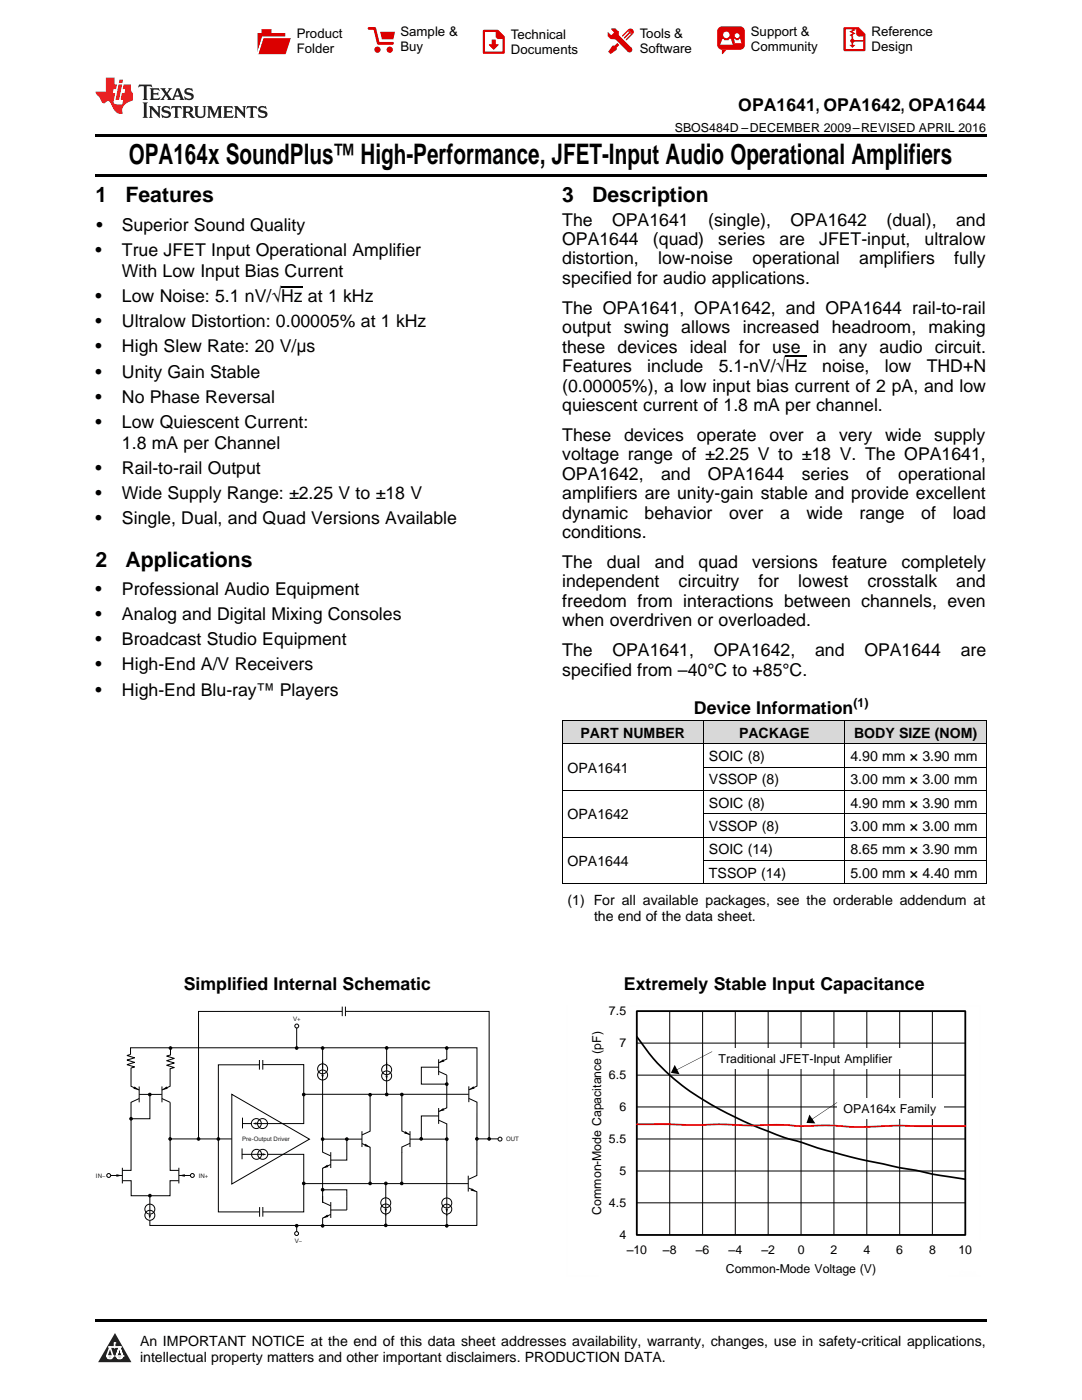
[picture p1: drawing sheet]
<svg xmlns="http://www.w3.org/2000/svg" width="216mm" height="279mm" viewBox="0 0 216 279" stroke-linecap="round" stroke-linejoin="round" font-family="sans-serif">
<g fill="#d8d8d8">
<path d="M112.2 143.8h28.2v4.7h-28.2z"/>
<path d="M140.4 143.8h28.2v4.7h-28.2z"/>
<path d="M168.6 143.8h28.2v4.7h-28.2z"/>
</g>
<path d="M22.9 266l3.3 5.9h-6.6z" fill="#231f20"/>
<path d="M21.3 270.6h1.2l-.3 .5h-.3a.53 .53 0 0 1-.6-.5z" fill-rule="evenodd" fill="#fff"/>
<path d="M21.3 270.6h1.2l-.3 .5h-.3a.53 .53 0 0 1-.6-.5z" fill="none" stroke="#231f20" stroke-width=".33"/>
<path d="M21.3 270.6l1.2 .1-.3 .4h-.5z" fill="none" stroke="#fff" stroke-width=".33"/>
<path d="M22.9 268.9h.1" fill="none" stroke="#fff" stroke-width=".33"/>
<path d="M22.9 268v.9z" fill="#fff"/>
<path d="M22.9 268v.9z" fill="none" stroke="#fff" stroke-width=".33"/>
<circle cx="22.9" cy="268" r=".16" fill="#fff"/>
<path d="M21.8 268.8h.1" fill="none" stroke="#fff" stroke-width=".33"/>
<path d="M21.8 268.8h2.2z" fill="#fff"/>
<path d="M21.8 268.8h2.2z" fill="none" stroke="#fff" stroke-width=".33"/>
<circle cx="24" cy="268.8" r=".16" fill="#fff"/>
<path d="M23.2 270.6h.1" fill="none" stroke="#fff" stroke-width=".33"/>
<path d="M23.8 268.8l-.6 1.8z" fill="#fff"/>
<path d="M23.8 268.8l-.6 1.8z" fill="none" stroke="#fff" stroke-width=".33"/>
<path d="M23.8 268.8l.7 1.8z" fill="#fff"/>
<path d="M23.8 268.8l.7 1.8z" fill="none" stroke="#fff" stroke-width=".33"/>
<path d="M24.4 270.6h.1" fill="none" stroke="#fff" stroke-width=".33"/>
<circle cx="21.3" cy="270.6" r=".16" fill="#fff"/>
<path d="M22 268.8l-.7 1.8z" fill="#fff"/>
<path d="M22 268.8l-.7 1.8z" fill="none" stroke="#fff" stroke-width=".33"/>
<path d="M22 268.8l.5 1.8z" fill="#fff"/>
<path d="M22 268.8l.5 1.8z" fill="none" stroke="#fff" stroke-width=".33"/>
<circle cx="22.5" cy="270.6" r=".16" fill="#fff"/>
<path d="M23.3 270.6h1.2a.63 .63 0 0 1-.6 .5 .63 .63 0 0 1-.6-.5z" fill-rule="evenodd" fill="#fff"/>
<path d="M23.3 270.6h1.2a.63 .63 0 0 1-.6 .5 .63 .63 0 0 1-.6-.5z" fill="none" stroke="#231f20" stroke-width=".33"/>
<path d="M23.3 270.6h1.2l-.4 .5h-.5z" fill="none" stroke="#fff" stroke-width=".33"/>
<path d="M23.2 270.6h.1" fill="none" stroke="#fff" stroke-width=".33"/>
<circle cx="24.5" cy="270.6" r=".16" fill="#fff"/>
<path d="M19 263.2h177.8v.5h-177.8z" fill="#000"/>
<g fill="none" stroke="#000" stroke-width=".2">
<path d="M127.1 201.8h65.5v44.6h-65.5zM127.1 214.6h65.5M127.1 208.2h65.5M133.6 201.8v44.6M140.2 201.8v44.6M146.7 201.8v44.6M153.3 201.8v44.6M159.8 201.8v44.6M166.4 201.8v44.6M173 201.8v44.6M179.5 201.8v44.6M186 201.8v44.6"/>
<path d="M127.1 233.7h65.5M127.1 227.3h65.5M127.1 220.9h65.5M127.1 240.1h65.5"/>
</g>
<path d="M127.1 201.8h65.5v44.7h-65.5zM127.1 206.9a43.4 43.4 0 0 0 17.4 15 79.8 79.8 0 0 0 14.8 5.9l4.4 1.5 8.2 2.1 14.2 2.9 6.5 1" fill="none" stroke="#000" stroke-width=".34"/>
<path d="M127.1 224.4l12 .1a98 98 0 0 1 11.5 .1 57.7 57.7 0 0 1 9.8 .2 60.3 60.3 0 0 1 10.4 .1h3.2a84.1 84.1 0 0 1 11-.1h7.6" fill="none" stroke="#f00" stroke-width=".34"/>
<path d="M113.1 200.7v54.1M125.8 200.7h69.8M195.6 200.7v46.9M113.1 254.7h6.4M189.2 254.7h6.4" fill="none" stroke="#fefefe" stroke-width=".2" stroke-dasharray=".4 .1" stroke-linecap="butt"/>
<path d="M167 219.2h21.3v4.2h-21.3z" fill-rule="evenodd" fill="#fff"/>
<path d="M161.8 223.5l5.3-3.4zM161.5 222.4l1.2 1.8-1.8-.1z" fill="#000"/>
<path d="M142.1 209.1h37.6v4.1h-37.6z" fill-rule="evenodd" fill="#fff"/>
<path d="M134.8 213.6l7.3-3.8zM134.6 212.5l1 1.9-1.7-.3z" fill="#000"/>
<path d="M26.1 210.4l-.8 .3 1.6 .4-1.6 .5 1.6 .4-1.6 .5 1.6 .4-.8 .3" fill="none" stroke="#010202" stroke-width=".2"/>
<circle cx="34" cy="227.3" r=".26" fill="#010202"/>
<g fill="none" stroke="#010202" stroke-width=".2">
<path d="M27.8 218.4h4.5M27.8 216.8v3.2M29.9 218.3v5h-3.8v-3.3l1.7-.8M26.1 223.3l.1 10.3h-1.8"/>
<circle cx="34" cy="227.3" r=".26"/>
</g>
<path d="M26.8 216.8l1 .7-1.2-.2z" fill="#010202"/>
<g fill="none" stroke="#010202" stroke-width=".2">
<path d="M26.1 213.2v3.6l1.7 .7M29.9 238.6v4M93.5 237.1l1.7 .7v6.8h-65.3v-1.1"/>
<circle cx="29.9" cy="242.5" r=".99"/>
<circle cx="29.9" cy="241.3" r="1"/>
</g>
<path d="M29.7 242.5h.4l-.2 .8z" fill="#010202"/>
<g fill="none" stroke="#010202" stroke-width=".2">
<path d="M46.3 218.4l15.4 8.9-15.4 9zM34 227.3h12.3M48.3 230.4h4.2M48.3 229.2v2.1M48.4 223.1v2.1M53.4 230.4h7.2v11.5h-8.2"/>
<circle cx="21.7" cy="234.6" r=".39"/>
<circle cx="51.2" cy="230.4" r=".99"/>
<circle cx="52.4" cy="230.4" r=".99"/>
</g>
<path d="M52.4 230.2l.8 .2-.8 .2z" fill="#010202"/>
<g fill="none" stroke="#010202" stroke-width=".2">
<path d="M52.4 212.5h8.2v11.7h-9.5M48.4 224.2h1.8"/>
<circle cx="51.1" cy="224.2" r=".99"/>
<circle cx="52.4" cy="224.2" r="1"/>
</g>
<path d="M50.4 224.2l.8-.2v.5z" fill="#010202"/>
<path d="M51.8 212.5h-8.2v29.4h8.1M51.8 211.5v2M51.8 240.9v1.9" fill="none" stroke="#010202" stroke-width=".2"/>
<circle cx="43.6" cy="227.3" r=".26" fill="#010202"/>
<circle cx="43.6" cy="227.3" r=".26" fill="none" stroke="#010202" stroke-width=".2"/>
<circle cx="39.6" cy="227.3" r=".26" fill="#010202"/>
<g fill="none" stroke="#010202" stroke-width=".2">
<path d="M64.4 211.9v18l1.6 .8M64.4 227.3h4.8v4.2h-3.2M66 229.9v3.2"/>
<circle cx="39.6" cy="227.3" r=".26"/>
</g>
<path d="M64.4 233.2l.9-.8 .2 .5z" fill="#010202"/>
<g fill="none" stroke="#010202" stroke-width=".2">
<path d="M64.4 208.9v4.3M66 232.4l-1.6 .7v6.9"/>
<circle cx="64.4" cy="214.5" r="1"/>
<circle cx="64.4" cy="213.3" r="1"/>
</g>
<path d="M64.1 214.5h.5l-.2 .8z" fill="#010202"/>
<path d="M64.4 237.5h4.8v4h-3.2M64.4 238.7v1.2l1.6 .7M66 239.9v3.2" fill="none" stroke="#010202" stroke-width=".2"/>
<path d="M64.4 243.1l.9-.7 .2 .5z" fill="#010202"/>
<path d="M66 242.4l-1.6 .7v1.8" fill="none" stroke="#010202" stroke-width=".2"/>
<circle cx="64.4" cy="237.4" r=".26" fill="#010202"/>
<circle cx="64.4" cy="237.4" r=".26" fill="none" stroke="#010202" stroke-width=".2"/>
<circle cx="64.4" cy="227.3" r=".26" fill="#010202"/>
<g fill="none" stroke="#010202" stroke-width=".2">
<path d="M73.8 218.5v7.3l-1.6 .7M60.6 236.2h32.8M69.2 227.3h3M72.2 225.8v3.1"/>
<circle cx="64.4" cy="227.3" r=".26"/>
</g>
<path d="M72.9 228.3l1 .7-1.2-.3z" fill="#010202"/>
<path d="M72.2 228.2l1.6 .8v7.2" fill="none" stroke="#010202" stroke-width=".2"/>
<circle cx="69.2" cy="227.3" r=".26" fill="#010202"/>
<circle cx="69.2" cy="227.3" r=".26" fill="none" stroke="#010202" stroke-width=".2"/>
<circle cx="73.8" cy="236.2" r=".26" fill="#010202"/>
<circle cx="73.8" cy="236.2" r=".26" fill="none" stroke="#010202" stroke-width=".2"/>
<circle cx="80.2" cy="236.2" r=".26" fill="#010202"/>
<circle cx="80.2" cy="236.2" r=".26" fill="none" stroke="#010202" stroke-width=".2"/>
<circle cx="77" cy="236.2" r=".26" fill="#010202"/>
<g fill="none" stroke="#010202" stroke-width=".2">
<path d="M81.8 228.2l-1.6 .7v1.2M81.8 227.3h7.3M81.8 225.8v3.1"/>
<circle cx="77" cy="236.2" r=".26"/>
</g>
<path d="M80.9 225.8l.9 .7-1.1-.3z" fill="#010202"/>
<path d="M80.2 218.4v7.3l1.6 .8M80.2 230v6.2" fill="none" stroke="#010202" stroke-width=".2"/>
<circle cx="73.8" cy="218.5" r=".26" fill="#010202"/>
<circle cx="73.8" cy="218.5" r=".26" fill="none" stroke="#010202" stroke-width=".2"/>
<circle cx="80.2" cy="218.4" r=".26" fill="#010202"/>
<g fill="none" stroke="#010202" stroke-width=".2">
<path d="M77 236.2v8.6"/>
<circle cx="80.2" cy="218.4" r=".26"/>
<circle cx="77" cy="241.3" r="1"/>
<circle cx="77" cy="240" r="1"/>
</g>
<g fill="#010202">
<path d="M76.7 241.3h.5l-.2 .7z"/>
<circle cx="64.4" cy="244.6" r=".26"/>
</g>
<circle cx="64.4" cy="244.6" r=".26" fill="none" stroke="#010202" stroke-width=".2"/>
<circle cx="77" cy="244.5" r=".26" fill="#010202"/>
<g fill="none" stroke="#010202" stroke-width=".2">
<path d="M87.5 222.7h-3.4v4.6M87.5 223.5l1.7 .8v18.3M87.5 221.1v3.2"/>
<circle cx="77" cy="244.5" r=".26"/>
</g>
<path d="M87.5 221.8l.9-.7 .3 .5z" fill="#010202"/>
<g fill="none" stroke="#010202" stroke-width=".2">
<path d="M89.2 214.6v6.5l-1.7 .7M89.2 242.3v2.6"/>
<circle cx="89.2" cy="240.1" r="1"/>
<circle cx="89.2" cy="241.3" r=".99"/>
</g>
<g fill="#010202">
<path d="M88.9 241.3h.5l-.3 .8z"/>
<circle cx="89.2" cy="244.6" r=".26"/>
</g>
<circle cx="89.2" cy="244.6" r=".26" fill="none" stroke="#010202" stroke-width=".2"/>
<circle cx="89.2" cy="227.3" r=".26" fill="#010202"/>
<circle cx="89.2" cy="227.3" r=".26" fill="none" stroke="#010202" stroke-width=".2"/>
<circle cx="84" cy="227.3" r=".26" fill="#010202"/>
<g fill="none" stroke="#010202" stroke-width=".2">
<path d="M93.4 234.6v3.2"/>
<circle cx="84" cy="227.3" r=".26"/>
</g>
<path d="M94.1 237.1l1 .8-1.2-.3z" fill="#010202"/>
<path d="M60.6 218.4h32.9M93.6 219.2l1.6 .8v14.6l-1.7 .7M93.6 216.8v3.2" fill="none" stroke="#010202" stroke-width=".2"/>
<path d="M93.5 217.5l1-.7 .2 .5z" fill="#010202"/>
<path d="M26 210.4v-1.3h69.2v7.7l-1.6 .7M87.5 213h-3.4v3.4h5M87.5 211.4v3.2M87.5 213.8l1.7 .8" fill="none" stroke="#010202" stroke-width=".2"/>
<path d="M87.5 212.1l.9-.7 .3 .5z" fill="#010202"/>
<path d="M89.2 208.9v2.5l-1.7 .7" fill="none" stroke="#010202" stroke-width=".2"/>
<circle cx="89.1" cy="216.4" r=".26" fill="#010202"/>
<g fill="none" stroke="#010202" stroke-width=".2">
<path d="M77.2 208.9v9.5"/>
<circle cx="77.2" cy="214.7" r=".99"/>
<circle cx="77.2" cy="213.5" r="1"/>
<circle cx="89.1" cy="216.4" r=".26"/>
</g>
<g fill="#010202">
<path d="M76.9 214.7h.5l-.3 .8z"/>
<circle cx="77.2" cy="218.4" r=".26"/>
</g>
<g fill="none" stroke="#010202" stroke-width=".2">
<path d="M95.1 227.3h4.3"/>
<circle cx="77.2" cy="218.4" r=".26"/>
<circle cx="99.8" cy="227.3" r=".39"/>
</g>
<circle cx="60.6" cy="218.4" r=".26" fill="#010202"/>
<circle cx="60.6" cy="218.4" r=".26" fill="none" stroke="#010202" stroke-width=".2"/>
<circle cx="60.6" cy="236.2" r=".26" fill="#010202"/>
<circle cx="60.6" cy="236.2" r=".26" fill="none" stroke="#010202" stroke-width=".2"/>
<circle cx="77.2" cy="209.1" r=".26" fill="#010202"/>
<circle cx="77.2" cy="209.1" r=".26" fill="none" stroke="#010202" stroke-width=".2"/>
<circle cx="64.4" cy="209.2" r=".26" fill="#010202"/>
<g fill="none" stroke="#010202" stroke-width=".2">
<path d="M32.3 216.8v3.2M32.3 219.2l1.6 .8M33.9 220l.1 13.6h1.7"/>
<circle cx="64.4" cy="209.2" r=".26"/>
</g>
<path d="M32.3 217.5l.9-.7 .3 .5z" fill="#010202"/>
<path d="M34 208.9v1.6l-.8 .3 1.6 .4-1.6 .5 1.6 .4-1.6 .5 1.6 .5-.9 .2v3.5l-1.6 .7" fill="none" stroke="#010202" stroke-width=".2"/>
<circle cx="95.2" cy="227.3" r=".26" fill="#010202"/>
<circle cx="95.2" cy="227.3" r=".26" fill="none" stroke="#010202" stroke-width=".2"/>
<circle cx="97.6" cy="227.3" r=".26" fill="#010202"/>
<circle cx="97.6" cy="227.3" r=".26" fill="none" stroke="#010202" stroke-width=".2"/>
<circle cx="89.1" cy="209.2" r=".26" fill="#010202"/>
<circle cx="89.1" cy="209.2" r=".26" fill="none" stroke="#010202" stroke-width=".2"/>
<circle cx="34" cy="209.2" r=".26" fill="#010202"/>
<circle cx="34" cy="209.2" r=".26" fill="none" stroke="#010202" stroke-width=".2"/>
<circle cx="29.9" cy="238.6" r=".26" fill="#010202"/>
<circle cx="29.9" cy="238.6" r=".26" fill="none" stroke="#010202" stroke-width=".2"/>
<circle cx="26.2" cy="223.3" r=".26" fill="#010202"/>
<circle cx="26.2" cy="223.3" r=".26" fill="none" stroke="#010202" stroke-width=".2"/>
<circle cx="29.9" cy="218.4" r=".26" fill="#010202"/>
<g fill="none" stroke="#010202" stroke-width=".2">
<path d="M59.2 205.2v3.9M59.2 244.7v1.1"/>
<circle cx="29.9" cy="218.4" r=".26"/>
<circle cx="59.2" cy="204.8" r=".39"/>
<circle cx="38.4" cy="234.6" r=".39"/>
<circle cx="59.2" cy="246.2" r=".39"/>
</g>
<circle cx="59.2" cy="209.2" r=".26" fill="#010202"/>
<circle cx="59.2" cy="209.2" r=".26" fill="none" stroke="#010202" stroke-width=".2"/>
<circle cx="59.2" cy="244.6" r=".26" fill="#010202"/>
<g fill="none" stroke="#010202" stroke-width=".2">
<path d="M52.4 211.5v2M22.1 234.6h2.3M24.4 233.1v3.1M24.4 235.6h1.8v3h7.7v-3h1.8M52.4 240.9v1.9"/>
<circle cx="59.2" cy="244.6" r=".26"/>
</g>
<path d="M23.2 234.3l1.2 .3-1.2 .3z" fill="#010202"/>
<path d="M35.7 233.1v3.1M35.7 234.6h2.3" fill="none" stroke="#010202" stroke-width=".2"/>
<path d="M35.7 234.6l1.2-.3v.6z" fill="#010202"/>
<path d="M68.3 201.8l-28.7 .1v25.4M68.3 200.9v1.9M68.9 200.9v1.9M68.9 201.8l28.7 .1v25.4" fill="none" stroke="#010202" stroke-width=".2"/>
<path d="M112.2 157.7h84.6M112.2 148.4h84.6M112.2 143.8h84.6M112.2 143.8v32.6M140.4 143.8v32.6M140.4 153.1h56.4M168.6 143.8v32.6M196.8 143.8v32.6M112.2 176.4h84.6M112.2 167.1h84.6M140.4 171.7h56.4M140.4 162.4h56.4" fill="none" stroke="#000" stroke-width=".2"/>
<path d="M19 34.8h177.8v.5h-177.8zM19 26.8h177.8v.6h-177.8z" fill="#000"/>
<path d="M27.7 16.9l-.1 .6 .6-.3h.5v.2v2.2l-.2 .4h1l-.2-.4v-2.2v-.2h.5l.6 .3-.2-.6zM29.9 17.6l.2 .4v1.6l-.2 .4h1.9l.1-.6a1.09 1.09 0 0 1-1.3 .1v-.6h.6l.4 .2v-.7l-.2 .2h-.8v-.6l.2-.1a1.01 1.01 0 0 1 1 .3l-.1-.6zM32 17.6l.9 1.2-1 1.2h.9l-.2-.3 .5-.7 .5 .7-.3 .3h1.7l-.2-.3 .1-.4h1l.1 .4-.2 .3h1l-.3-.4-.7-2h-.5l-1 2.2-.8-1.1 .9-1.1h-.9l.2 .2-.4 .7-.4-.7 .2-.2zM35.4 18l.4 1h-.8zM37 17.7a.66 .66 0 0 0-.2 .8 .66 .66 0 0 0 .6 .4l.7 .2 .1 .2a.8 .8 0 0 1-.7 .4 .8 .8 0 0 1-.7-.5l.1 .8 .2-.2a.94 .94 0 0 0 1.1 .1 .94 .94 0 0 0 .4-.9 1.48 1.48 0 0 0-1.3-.6v-.4a1.1 1.1 0 0 1 1.2 .2l-.2-.6-.2 .1-.5-.1zM28.5 20.4l.2 .4v2.3l-.2 .4h1l-.2-.4v-2.3l.2-.4zM29.7 21.2l.2 .4v1.5l-.2 .4h.8l-.3-.4 .1-1.3 1.6 1.8v-2l.2-.4h-.7l.2 .2v1.1l-1.2-1.3zM32.5 21.3a.66 .66 0 0 0-.2 .8 .66 .66 0 0 0 .6 .4l.6 .2 .2 .2a.8 .8 0 0 1-.8 .4 .8 .8 0 0 1-.7-.5l.2 .7 .2-.1a.94 .94 0 0 0 1 .1 .94 .94 0 0 0 .5-1 1.47 1.47 0 0 0-1.3-.6l-.1-.3a1.1 1.1 0 0 1 1.3 .2l-.2-.6-.2 .1-.5-.2zM34.3 21.2l-.2 .6a.64 .64 0 0 1 .8-.3v1.6l-.2 .4h1l-.3-.4 .1-1.6a.66 .66 0 0 1 .8 .3l-.2-.6zM36.3 21.2l.3 .4v1.5l-.3 .4h1l-.2-.2v-.7h.5l.1 .1a.8 .8 0 0 0 1.2 .7l-1-1a.62 .62 0 0 0 .6-.5 .62 .62 0 0 0-.6-.7zM37.1 21.5h.1a.48 .48 0 0 1 .6 0 .48 .48 0 0 1 .1 .6l-.2 .1-.6 .1zM38.7 21.2l.2 .2a2.29 2.29 0 0 0 .4 2 1.05 1.05 0 0 0 1.7-.7v-1.3l.2-.2h-.8l.2 .4v1.1a.61 .61 0 0 1-.6 .6 .61 .61 0 0 1-.6-.6v-1.1l.3-.4zM41.3 21.2l.3 .4v1.5l-.3 .4h.8l-.2-.4v-1.4l.8 1.9 .9-1.9v1.4l-.2 .4h.9l-.2-.4v-1.5l.2-.4h-.8l-.7 1.5-.6-1.5zM44.5 21.2l.2 .4v1.5l-.2 .4h1.9l.2-.6a1.1 1.1 0 0 1-1.4 .2v-.7h.6l.4 .2v-.6l-.2 .1-.8 .1v-.6l.2-.1a1.02 1.02 0 0 1 1.1 .2l-.2-.5zM46.7 21.2l.2 .4v1.5l-.2 .4h.8l-.3-.4 .1-1.3 1.6 1.8v-2l.2-.4h-.7l.2 .2v1.1l-1.2-1.3zM49.3 21.2l-.1 .6a.64 .64 0 0 1 .8-.3v1.6l-.3 .4h1l-.2-.4v-1.6a.66 .66 0 0 1 .8 .3l-.1-.6zM51.7 21.3a.66 .66 0 0 0-.2 .7 .66 .66 0 0 0 .7 .5l.6 .2 .1 .2a.8 .8 0 0 1-.7 .4 .8 .8 0 0 1-.7-.5l.1 .7 .2-.1a.94 .94 0 0 0 1.1 .1 .94 .94 0 0 0 .4-1 1.48 1.48 0 0 0-1.2-.6l-.1-.3a1.1 1.1 0 0 1 1.2 .2l-.2-.6-.1 .1-.6-.2z" fill="#231f20"/>
<path d="M21.1 15.5v2.8h-2v.4l.9 .9a.96 .96 0 0 0 1 1 .59 .59 0 0 1 .5-.4 .59 .59 0 0 1 .5 .3l.4 .8a1.61 1.61 0 0 0 2.1 1.3 1.63 1.63 0 0 1 1.1-2.2l.9-.3v-1.5a1.6 1.6 0 0 1-.4-1.7h-1.4l-.2 .9h.5l-.2 .8h-.5l-.2 1v.3h.5l-.2 .9h-.7a.74 .74 0 0 1-1-.6l.3-1.6h-.5l.2-.8h.5l.1-.9h-.4v-1.4zM23.7 16.9l-.7 3h.8l.6-3zM23.8 15.9l-.1 .7h.7l.2-.7z" fill="#ee1d23"/>
<g fill="#d60000">
<path d="M52.2 5.8h2v.8h2.7v4.2h-5.5v-4.2h.8z" fill-rule="evenodd"/>
<path d="M52.5 7.5h5.6l-1.1 3.3h-5.6z" fill-rule="evenodd"/>
</g>
<path d="M52.4 7.4h5.7v.1h-5.6l-1.1 3.3z" fill-rule="evenodd" fill="#fff"/>
<path d="M52.4 7.4h5.7v.1h-5.6l-1.1 3.3z" fill="none" stroke="#fff" stroke-width=".2"/>
<path d="M73.6 5.7h1.2l.7 2.9h2.8" fill="none" stroke="#d60000" stroke-width=".55"/>
<g fill="#d60000">
<path d="M75.9 6.3h2.9l-.3 1.6h-2.3z" fill-rule="evenodd"/>
<circle cx="75.3" cy="9.9" r=".62"/>
<circle cx="77.8" cy="9.9" r=".62"/>
</g>
<path d="M96.6 6.2h2.7l1.2 1.2v3.1h-3.9z" fill="none" stroke="#d60000" stroke-width=".44"/>
<g fill="#d60000">
<path d="M98.1 7.9h.8v1h.6l-1 1.1-.9-1v-.1h.5z" fill-rule="evenodd"/>
<path d="M98.9 6.2h.4l1.2 1.2v.4h-1.2l-.4-.4z" fill-rule="evenodd"/>
<path d="M122 5.7h.8l.6 .6 .1 .7 2.5 2.5-.7 .8-2.4-2.3-1.1-.2-.6-.6v-.8l.8 .6 .4-.4v-.2l-.4-.5z" fill-rule="evenodd"/>
<path d="M122.2 9.1h.5l.5-.5 .4 .4-.5 .5-.1 .4-1.2 .9-.4-.5z" fill-rule="evenodd"/>
<path d="M125.3 5.9a.67 .67 0 0 1 1 0 .67 .67 0 0 1 0 .9z" fill-rule="evenodd"/>
<path d="M125.3 5.9l1 .9-1.2 1.2h-.2v-.2l.9-.9 .1-.2h-.2l-1 1h-.2v-.2l1-1v-.2h-.2l-1 1h-.2v-.2z" fill-rule="evenodd"/>
<circle cx="125.6" cy="9.9" r=".54"/>
</g>
<path d="M123.4 6.3l-.1 .7" fill="none" stroke="#d60000" stroke-width=".2"/>
<g fill="#d60000">
<path d="M143.4 5.5l.7-.2h3.6a.95 .95 0 0 1 .9 .9v2.8a.95 .95 0 0 1-.9 .9h-3.6a.95 .95 0 0 1-1-.9v-2.8z" fill-rule="evenodd"/>
<path d="M144 9.9h1l-.8 .9h-.2z" fill-rule="evenodd"/>
</g>
<g fill="#fff">
<path d="M146.6 8.6h1.3z"/>
<path d="M144.1 7.8h.3l.1 .2h.8l.2-.2h.3l.4 1.1h-2.5z" fill-rule="evenodd"/>
<path d="M146.5 7.8h.2l.2 .2h.5l.1-.2h.2l.2 .8h-1.3z" fill-rule="evenodd"/>
<circle cx="144.9" cy="6.9" r=".65"/>
<circle cx="147.1" cy="7.1" r=".48"/>
</g>
<path d="M168.5 5.6h2.7l1.3 1.3v3.1h-4z" fill="none" stroke="#d60000" stroke-width=".44"/>
<path d="M170.1 7.3v1.8M170.1 8.1h2.3" fill="none" stroke="#d60000" stroke-width=".3"/>
<g fill="#d60000">
<path d="M170.9 5.6h.3l1.3 1.3v.4h-1.1l-.5-.6z" fill-rule="evenodd"/>
<circle cx="170.1" cy="8.1" r=".42"/>
<circle cx="171.4" cy="6.7" r=".55"/>
</g>
<g fill="#d60000">
<path d="M169.5 9h1.2l-.6 .5z"/>
<path d="M169.8 5.8h.6l.3 .2-.6 .3 .6 .4-.7 .3 .2 .3h-.2l-.5-.3 .6-.3-.6-.4 .6-.3z"/>
</g>
<path d="M56.1 57.2h4.3M156.7 71.1h4.3" fill="none" stroke="#000" stroke-width=".25"/>
<text font-size="5.6" x="25.7" y="32.8">OPA164x SoundPlus™ High-Performance, JFET-Input Audio Operational Amplifiers</text>
<g font-size="4.2">
<text x="19" y="40.4">1</text>
<text x="25" y="40.4">Features</text>
<text x="112.2" y="40.4">3</text>
<text x="118.2" y="40.4">Description</text>
<text x="19" y="113.1">2</text>
<text x="25" y="113.1">Applications</text>
</g>
<g font-size="3.5">
<text x="147.3" y="22.2">OPA1641, OPA1642, OPA1644</text>
<text x="19.2" y="46.1">•</text>
<text x="24.3" y="46.1">Superior Sound Quality</text>
<text x="112.2" y="45">The</text>
<text x="122.1" y="45">OPA1641</text>
<text x="141.3" y="45">(single),</text>
<text x="157.7" y="45">OPA1642</text>
<text x="176.9" y="45">(dual),</text>
<text x="190.8" y="45">and</text>
<text x="19" y="51.1">•</text>
<text x="24.3" y="51.1">True JFET Input Operational Amplifier</text>
<text x="112.2" y="48.9">OPA1644</text>
<text x="112.2" y="52.8">distortion,</text>
<text x="130.3" y="48.9">(quad)</text>
<text x="131.3" y="52.8">low-noise</text>
<text x="143.3" y="48.9">series</text>
<text x="150.1" y="52.8">operational</text>
<text x="155.5" y="48.9">are</text>
<text x="163.5" y="48.9">JFET-input,</text>
<text x="171.5" y="52.8">amplifiers</text>
<text x="184.5" y="48.9">ultralow</text>
<text x="190.4" y="52.8">fully</text>
<text x="24.3" y="55.3">With Low Input Bias Current</text>
<text x="112.2" y="56.7">specified for audio applications.</text>
<text x="19" y="60.3">•</text>
<text x="19" y="65.3">•</text>
<text x="24.3" y="60.3">Low Noise: 5.1 nV/√Hz at 1 kHz</text>
<text x="24.3" y="65.3">Ultralow Distortion: 0.00005% at 1 kHz</text>
<text x="112.2" y="62.6">The OPA1641, OPA1642, and OPA1644 rail-to-rail</text>
<text x="19" y="70.3">•</text>
<text x="24.3" y="70.3">High Slew Rate: 20 V/μs</text>
<text x="112.2" y="66.5">output</text>
<text x="112.2" y="70.4">these devices ideal for use in any audio circuit.</text>
<text x="124.5" y="66.5">swing</text>
<text x="135.9" y="66.5">allows</text>
<text x="148.2" y="66.5">increased headroom, making</text>
<text x="19" y="75.4">•</text>
<text x="24.3" y="75.4">Unity Gain Stable</text>
<text x="112.2" y="74.3">Features</text>
<text x="129.2" y="74.3">include</text>
<text x="143.4" y="74.3">5.1-nV/√Hz</text>
<text x="164.1" y="74.3">noise,</text>
<text x="176.6" y="74.3">low</text>
<text x="184.9" y="74.3">THD+N</text>
<text x="19" y="80.4">•</text>
<text x="24.3" y="80.4">No Phase Reversal</text>
<text x="112.2" y="78.1">(0.00005%), a low input bias current of 2 pA, and low</text>
<text x="112.2" y="82">quiescent current of 1.8 mA per channel.</text>
<text x="19" y="85.4">•</text>
<text x="24.3" y="85.4">Low Quiescent Current:</text>
<text x="24.3" y="89.6">1.8 mA per Channel</text>
<text x="112.2" y="88">These</text>
<text x="124.5" y="88">devices</text>
<text x="139" y="88">operate</text>
<text x="153.5" y="88">over</text>
<text x="162.9" y="88">a</text>
<text x="167.4" y="88">very</text>
<text x="176.6" y="88">wide</text>
<text x="186.4" y="88">supply</text>
<text x="19" y="94.6">•</text>
<text x="24.3" y="94.6">Rail-to-rail Output</text>
<text x="112.2" y="91.9">voltage range of ±2.25 V to ±18 V. The OPA1641,</text>
<text x="112.2" y="95.7">OPA1642,</text>
<text x="131.9" y="95.7">and</text>
<text x="141.2" y="95.7">OPA1644</text>
<text x="160" y="95.7">series</text>
<text x="172.9" y="95.7">of</text>
<text x="179.2" y="95.7">operational</text>
<text x="19" y="99.6">•</text>
<text x="24.3" y="99.6">Wide Supply Range: ±2.25 V to ±18 V</text>
<text x="112.2" y="99.6">amplifiers are unity-gain stable and provide excellent</text>
<text x="19" y="104.6">•</text>
<text x="24.3" y="104.6">Single, Dual, and Quad Versions Available</text>
<text x="112.2" y="103.5">dynamic</text>
<text x="112.2" y="107.4">conditions.</text>
<text x="128.6" y="103.5">behavior</text>
<text x="145.5" y="103.5">over</text>
<text x="155.7" y="103.5">a</text>
<text x="160.9" y="103.5">wide</text>
<text x="171.5" y="103.5">range</text>
<text x="183.8" y="103.5">of</text>
<text x="190.1" y="103.5">load</text>
<text x="112.2" y="113.3">The</text>
<text x="121.1" y="113.3">dual</text>
<text x="130.6" y="113.3">and</text>
<text x="139.4" y="113.3">quad</text>
<text x="150.1" y="113.3">versions</text>
<text x="166.1" y="113.3">feature</text>
<text x="179.9" y="113.3">completely</text>
<text x="19" y="118.8">•</text>
<text x="24.3" y="118.8">Professional Audio Equipment</text>
<text x="112.2" y="117.2">independent</text>
<text x="135.4" y="117.2">circuitry</text>
<text x="151.4" y="117.2">for</text>
<text x="159.3" y="117.2">lowest</text>
<text x="173.1" y="117.2">crosstalk</text>
<text x="190.8" y="117.2">and</text>
<text x="19" y="123.8">•</text>
<text x="24.3" y="123.8">Analog and Digital Mixing Consoles</text>
<text x="112.2" y="121.1">freedom from interactions between channels, even</text>
<text x="112.2" y="125">when overdriven or overloaded.</text>
<text x="19" y="128.8">•</text>
<text x="24.3" y="128.8">Broadcast Studio Equipment</text>
<text x="112.2" y="131">The</text>
<text x="122.2" y="131">OPA1641,</text>
<text x="142.4" y="131">OPA1642,</text>
<text x="162.6" y="131">and</text>
<text x="172.5" y="131">OPA1644</text>
<text x="191.7" y="131">are</text>
<text x="19" y="133.8">•</text>
<text x="24.3" y="133.8">High-End A/V Receivers</text>
<text x="112.2" y="134.8">specified from –40°C to +85°C. SoundPlus™</text>
<text x="19" y="138.8">•</text>
<text x="24.3" y="138.8">High-End Blu-ray™ Players</text>
<text x="138.5" y="142.6">Device Information</text>
<text x="36.7" y="197.5">Simplified Internal Schematic</text>
<text x="124.5" y="197.5">Extremely Stable Input Capacitance</text>
</g>
<g font-size="2.8">
<text x="115.8" y="147.2">PART NUMBER</text>
<text x="147.5" y="147.2">PACKAGE</text>
<text x="170.4" y="147.2">BODY SIZE (NOM)</text>
<text x="113.2" y="154.2">OPA1641</text>
<text x="141.5" y="151.9">SOIC (8)</text>
<text x="169.7" y="151.9">4.90 mm × 3.90 mm</text>
<text x="141.5" y="156.5">VSSOP (8)</text>
<text x="141.5" y="161.2">SOIC (8)</text>
<text x="169.7" y="156.5">3.00 mm × 3.00 mm</text>
<text x="169.7" y="161.2">4.90 mm × 3.90 mm</text>
<text x="113.2" y="163.5">OPA1642</text>
<text x="141.5" y="165.8">VSSOP (8)</text>
<text x="169.7" y="165.8">3.00 mm × 3.00 mm</text>
<text x="113.2" y="172.8">OPA1644</text>
<text x="141.5" y="170.5">SOIC (14)</text>
<text x="169.7" y="170.5">8.65 mm × 3.90 mm</text>
<text x="141.5" y="175.2">TSSOP (14)</text>
<text x="169.7" y="175.2">5.00 mm × 4.40 mm</text>
<text x="113.2" y="180.7">(1) For all available packages, see the orderable addendum at</text>
<text x="118.5" y="183.8">the end of the data sheet.</text>
<text x="27.9" y="268.6">An IMPORTANT NOTICE at the end of this data sheet addresses availability, warranty, changes, use in safety-critical applications,</text>
<text x="27.9" y="271.8">intellectual property matters and other important disclaimers. PRODUCTION DATA.</text>
</g>
<g font-size="2.6">
<text x="59.2" y="7.6">Product</text>
<text x="59.2" y="10.6">Folder</text>
<text x="79.9" y="7.3">Sample &amp;</text>
<text x="79.9" y="10.2">Buy</text>
<text x="102" y="7.8">Technical</text>
<text x="102" y="10.8">Documents</text>
<text x="127.6" y="7.6">Tools &amp;</text>
<text x="127.6" y="10.6">Software</text>
<text x="149.8" y="7.2">Support &amp;</text>
<text x="149.8" y="10.2">Community</text>
<text x="173.9" y="7.3">Reference</text>
<text x="173.9" y="10.2">Design</text>
</g>
<g font-size="2.5">
<text x="134.7" y="26.3">SBOS484D –DECEMBER 2009–REVISED APRIL 2016</text>
<text x="170.3" y="141.1">(1)</text>
<text x="121.5" y="202.6">7.5</text>
<text x="123.6" y="209">7</text>
<text x="121.5" y="215.4">6.5</text>
<text x="143.4" y="212.1">Traditional JFET-Input Amplifier</text>
<text x="123.6" y="221.7">6</text>
<text x="168.3" y="222.2">OPA164x Family</text>
<text x="121.5" y="228.1">5.5</text>
<text x="123.6" y="234.5">5</text>
<text x="119.9" y="242.4" transform="rotate(-90 119.9 242.4)">Common-Mode Capacitance (pF)</text>
<text x="121.5" y="240.9">4.5</text>
<text x="123.6" y="247.3">4</text>
<text x="125" y="250.3">±10</text>
<text x="132.3" y="250.3">±8</text>
<text x="138.8" y="250.3">±6</text>
<text x="145.4" y="250.3">±4</text>
<text x="151.9" y="250.3">±2</text>
<text x="159.2" y="250.2">0</text>
<text x="165.7" y="250.2">2</text>
<text x="172.3" y="250.2">4</text>
<text x="178.8" y="250.2">6</text>
<text x="185.4" y="250.2">8</text>
<text x="191.3" y="250.2">10</text>
<text x="144.8" y="254.1">Common-Mode Voltage (V)</text>
</g>
<g font-size="1.2" fill="#231f20">
<text x="58.5" y="203.8">V+</text>
<text x="48.3" y="227.7">Pre-Output Driver</text>
<text x="101" y="227.7">OUT</text>
<text x="19.2" y="235">IN-</text>
<text x="39.7" y="235">IN+</text>
<text x="58.8" y="248.1">V-</text>
</g>
</svg>
